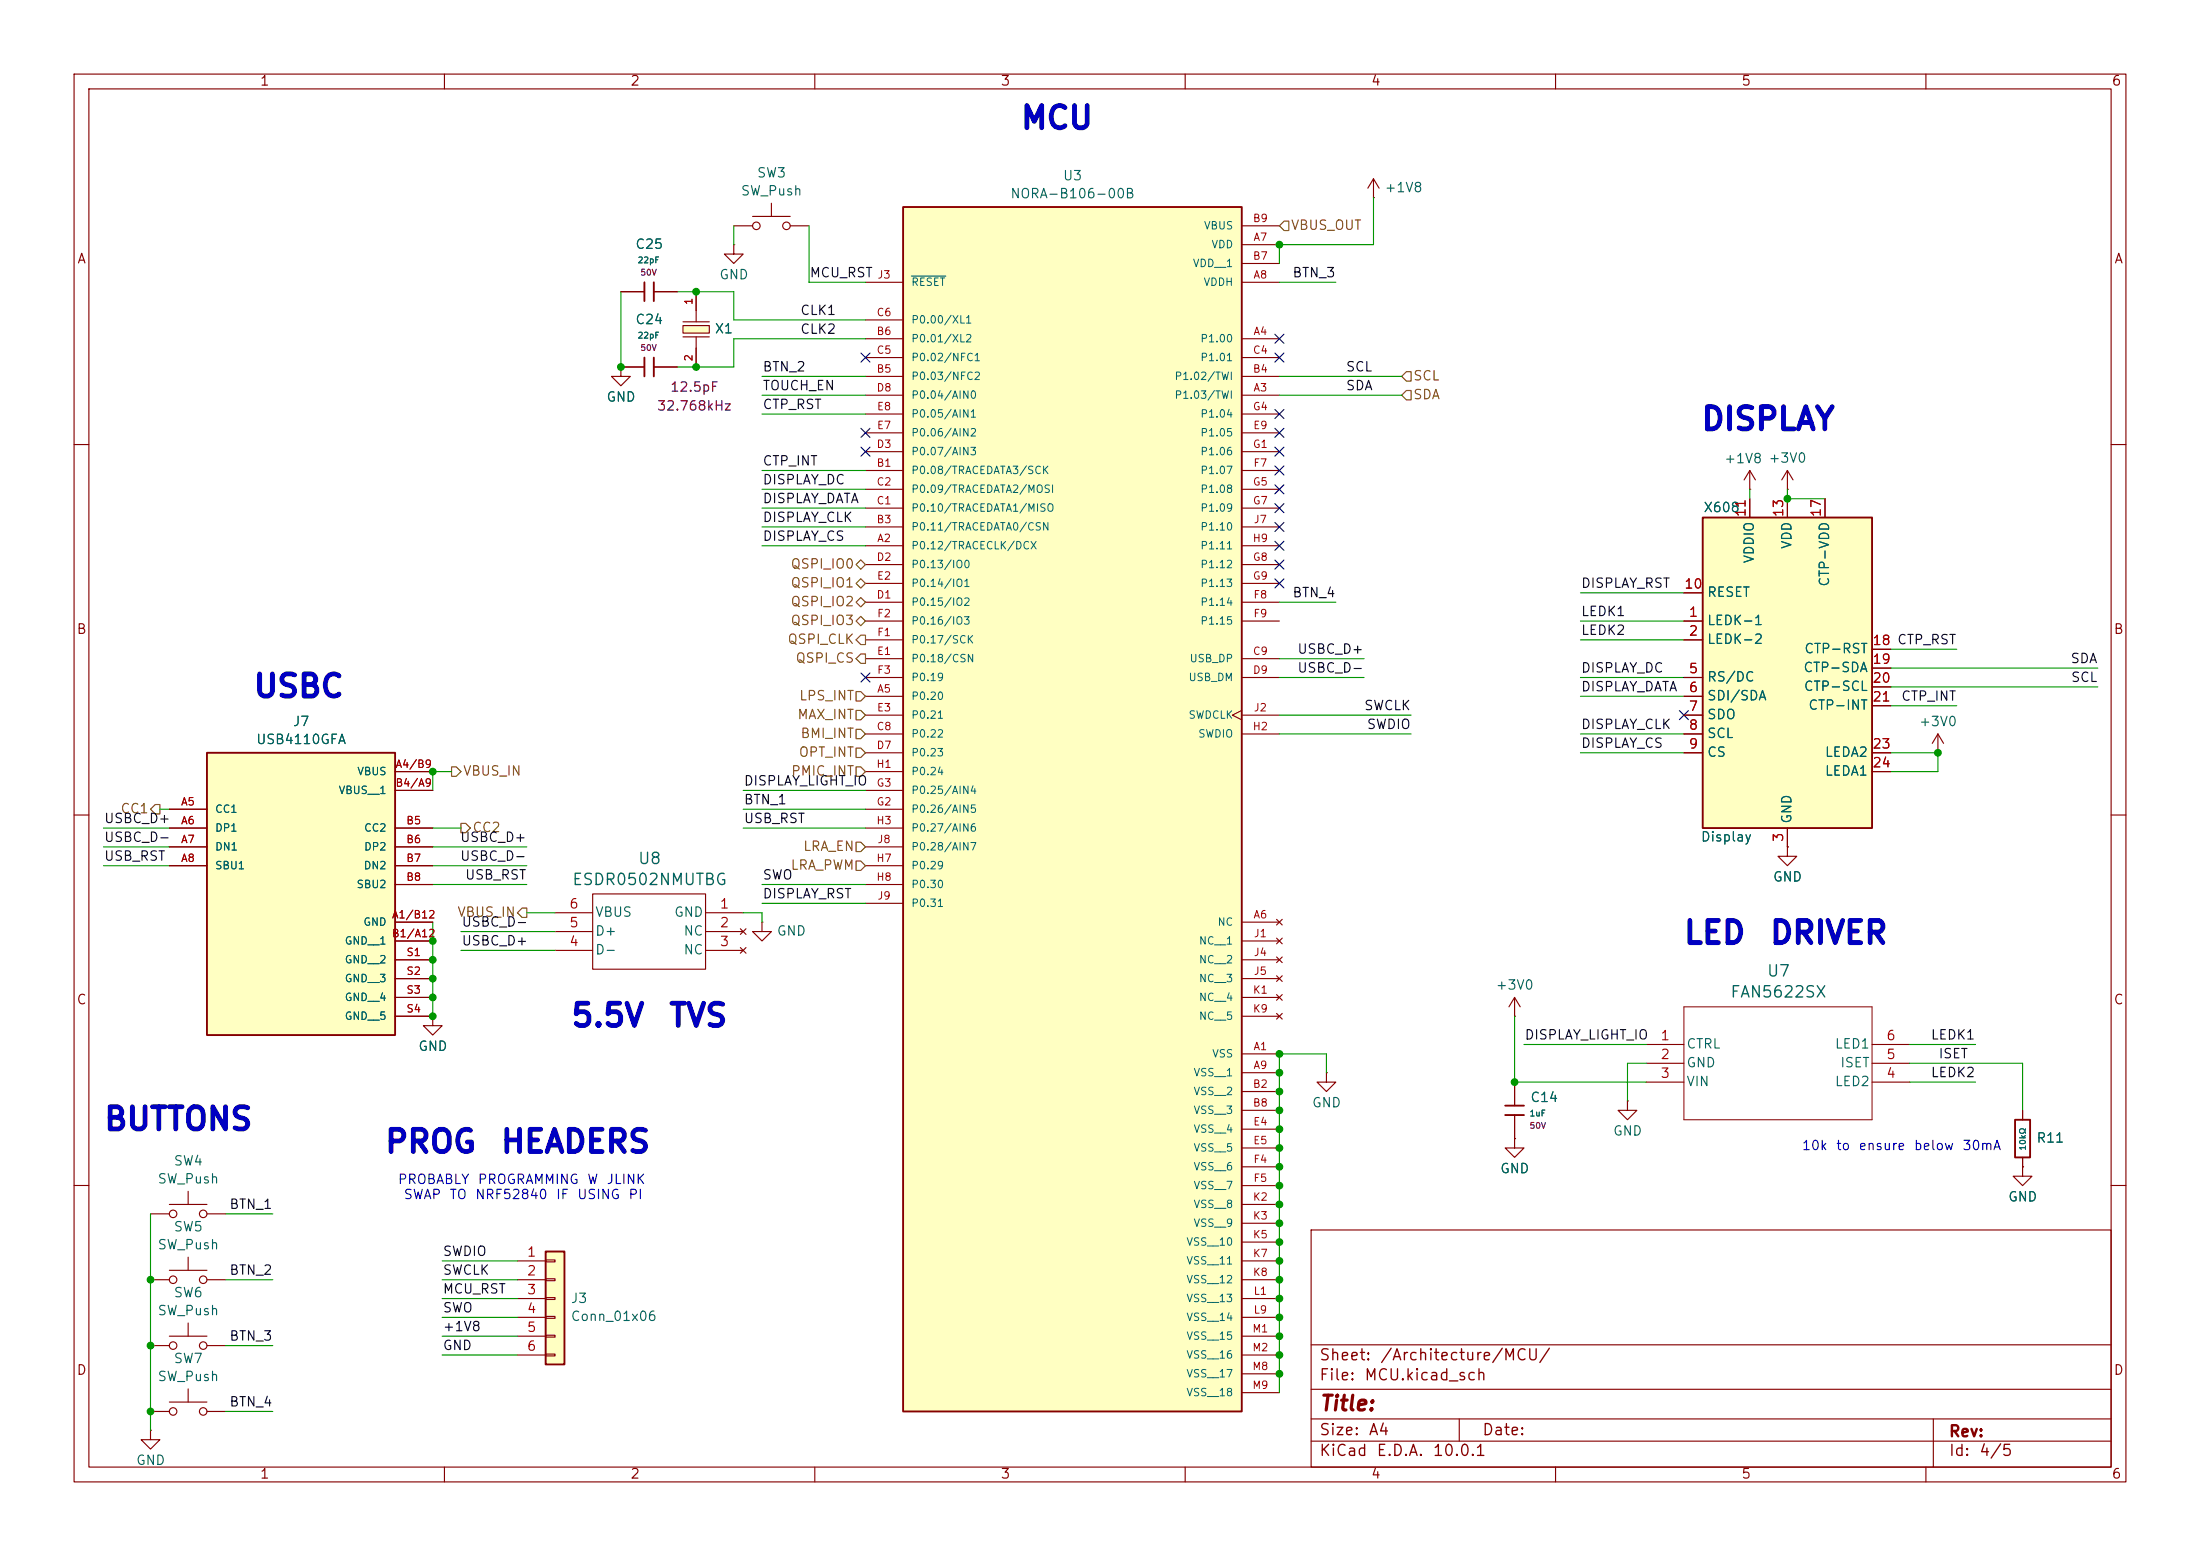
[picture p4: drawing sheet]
<svg xmlns="http://www.w3.org/2000/svg" width="297mm" height="210mm" viewBox="0 0 297 210" stroke-linecap="round" stroke-linejoin="round" font-family="sans-serif">
<g fill="none" stroke="#840000" stroke-width=".15">
<path d="M10 10h277v190h-277zM12 12h273v186h-273zM60 10v2M110 10v2M160 10v2M210 10v2M260 10v2M10 60h2M285 60h2M10 110h2M285 110h2M273 149.9v1.2"/>
<path d="M273 156.2v1.3M10 160h2M177 166h108v32h-108zM285 160h2M60 198v2M110 198v2M160 198v2M177 194.5h108M177 191.5h108M177 187.5h108M177 181.5h108M197 191.5v3"/>
<path d="M210 198v2M260 198v2M261 191.5v6.5"/>
</g>
<path d="M272 151.1h2.1v5.1h-2.1z" fill="none" stroke="#840000" stroke-width=".25"/>
<path d="M73.7 168.9h2.5v15.3h-2.5z" fill="#ffffc2"/>
<path d="M87 38.1v2.5M88.3 38.1v2.5M73.7 168.9h2.5v15.3h-2.5z" fill="none" stroke="#840000" stroke-width=".25"/>
<g fill="none" stroke="#840000" stroke-width=".15">
<path d="M83.8 39.4h3.2M88.3 39.4h3.1M99.1 33v1.3h1.2l-1.2 1.3-1.3-1.3h1.3M99.1 33h.1M99.1 30.5h2.5M101.6 29.2h5.1M104.1 27.4v1.8M106.7 30.5h2.5M185.4 26.7h.1M185.4 24.1l.8 1.3M185.4 24.1l-.7 1.3M185.4 24.1v2.6"/>
<path d="M241.3 114.3v1.3h1.3l-1.3 1.2-1.3-1.2h1.3M241.3 114.3h.1M204.5 137.2h.1M204.5 134.6l-.8 1.3M204.5 134.6l.7 1.3M204.5 134.6v2.6M179.1 144.8v1.3h1.2l-1.2 1.2-1.3-1.2h1.3M179.1 144.8h.1M20.3 163.8h2.6M22.9 162.6h5M25.4 160.8v1.8M27.9 163.8h2.6"/>
<path d="M69.8 170.2h3.9M69.8 172.7h3.9M69.8 175.3h3.9M69.8 177.8h3.9M73.7 170.1h1.2v.2h-1.2zM73.7 172.6h1.2v.2h-1.2zM73.7 175.1h1.2v.3h-1.2zM73.7 177.7h1.2v.2h-1.2zM69.8 180.3h3.9M69.8 182.9h3.9M73.7 180.2h1.2v.3h-1.2zM73.7 182.8h1.2v.2h-1.2z"/>
<circle cx="102.1" cy="30.5" r=".51"/>
<circle cx="106.2" cy="30.5" r=".51"/>
<circle cx="23.4" cy="163.8" r=".51"/>
<circle cx="27.4" cy="163.8" r=".51"/>
</g>
<path d="M92.2 43.9h3.6v1.1h-3.6z" fill="#ffffc2"/>
<path d="M94 39.4v4M92.2 43.9h3.6v1.1h-3.6zM92.2 43.4h3.6M92.2 45.5h3.6M94 45.5v4" fill="none" stroke="#840000" stroke-width=".15"/>
<path d="M229.9 69.9h22.8v41.9h-22.8z" fill="#ffffc2"/>
<path d="M87 48.3v2.5M88.3 48.3v2.5M229.9 69.9h22.8v41.9h-22.8z" fill="none" stroke="#840000" stroke-width=".25"/>
<g fill="none" stroke="#840000" stroke-width=".15">
<path d="M83.8 49.5v1.3h1.3l-1.3 1.3-1.3-1.3h1.3M83.8 49.5h.1M83.8 49.5h3.2M88.3 49.5h3.1M236.2 67.3v2.6M241.3 67.3v2.6M246.4 67.3v2.6M227.3 83.8h2.6M227.3 86.4h2.6M227.3 91.4h2.6M227.3 94h2.6M227.3 96.5h2.6"/>
<path d="M227.3 99.1h2.6M227.3 80h2.6M252.7 87.6h2.6M252.7 90.2h2.6M252.7 92.7h2.6M252.7 95.3h2.6M227.3 101.6h2.6M241.3 111.8v2.5M252.7 101.6h2.6M252.7 104.1h2.6M74.9 123.2h5.1M74.9 125.7h5.1"/>
<path d="M74.9 128.3h5.1M80 120.7h15.2v10.1h-15.2zM95.2 123.2h5.1M95.2 125.7h5.1M95.2 128.3h5.1M99.9 125.3l.8 .8M99.9 127.9l.8 .8M100.7 125.3l-.8 .8M100.7 127.9l-.8 .8M102.9 124.5v1.2h1.2l-1.2 1.3-1.3-1.3h1.3M102.9 124.5h.1M273 157.5v1.3h1.3l-1.3 1.2-1.2-1.2h1.2"/>
<path d="M273 157.5h.1"/>
</g>
<path d="M121.9 27.9h45.7v162.6h-45.7z" fill="#ffffc2"/>
<path d="M121.9 27.9h45.7v162.6h-45.7zM203.2 149.2h2.5M203.2 150.5h2.5" fill="none" stroke="#840000" stroke-width=".25"/>
<g fill="none" stroke="#840000" stroke-width=".15">
<path d="M116.8 38.1h5.1M167.6 33h5.1M167.6 38.1h5.1M167.6 35.6h5.1M167.6 30.5h5.1M116.8 53.3h5.1M116.8 45.7h5.1M116.8 50.8h5.1M116.8 48.3h5.1M116.8 43.2h5.1M116.8 58.4h5.1M116.8 55.9h5.1"/>
<path d="M167.6 53.3h5.1M167.6 45.7h5.1M167.6 50.8h5.1M167.6 48.3h5.1M167.6 58.4h5.1M167.6 55.9h5.1M116.8 73.7h5.1M116.8 63.5h5.1M116.8 71.1h5.1M116.8 68.6h5.1M116.8 66h5.1M116.8 76.2h5.1"/>
<path d="M116.8 61h5.1M116.8 78.7h5.1M167.6 73.7h5.1M167.6 63.5h5.1M167.6 71.1h5.1M167.6 68.6h5.1M167.6 66h5.1M167.6 76.2h5.1M167.6 61h5.1M167.6 78.7h5.1M236.2 66h.1M236.2 63.5l.8 1.3"/>
<path d="M236.2 63.5l-.7 1.3M236.2 63.5v2.5M241.3 66h.1M241.3 63.5l-.8 1.3M241.3 63.5l.8 1.3M241.3 63.5v2.5M116.8 94h5.1M116.8 99.1h5.1M116.8 88.9h5.1M116.8 81.3h5.1M116.8 91.4h5.1M116.8 96.5h5.1"/>
<path d="M116.8 86.4h5.1M116.8 83.8h5.1M167.6 95.9l-1.2 .6 1.2 .7M167.6 99.1h5.1M167.6 88.9h5.1M167.6 81.3h5.1M167.6 91.4h5.1M167.6 96.5h5.1M167.6 83.8h5.1M116.8 101.6h5.1M116.8 109.2h5.1M116.8 106.7h5.1"/>
<path d="M116.8 104.1h5.1M116.8 111.8h5.1M116.8 116.8h5.1M116.8 119.4h5.1M116.8 114.3h5.1M58.4 137.2v1.2h-1.3l1.3 1.3 1.3-1.3h-1.3M58.4 137.2h.1M116.8 121.9h5.1M167.6 124.5h5.1M167.6 127h5.1M167.6 129.5h5.1M167.6 132.1h5.1"/>
<path d="M167.6 134.6h5.1M167.6 137.2h5.1M172.3 124.1l.8 .7M172.3 126.6l.8 .8M172.3 129.2l.8 .7M172.3 131.7l.8 .8M172.3 134.2l.8 .8M172.3 136.8l.8 .7M173.1 124.1l-.8 .7M173.1 126.6l-.8 .8M173.1 129.2l-.8 .7M173.1 131.7l-.8 .8"/>
<path d="M173.1 134.2l-.8 .8M173.1 136.8l-.8 .7M167.6 142.2h5.1M167.6 144.8h5.1M167.6 147.3h5.1M167.6 149.9h5.1M167.6 152.4h5.1M167.6 154.9h5.1M167.6 157.5h5.1M204.5 153.7v1.2h1.2l-1.2 1.3-1.3-1.3h1.3M204.5 153.7h.1M204.5 146.1v3.1"/>
<path d="M204.5 150.5v3.2M219.7 148.6v1.3h1.3l-1.3 1.2-1.3-1.2h1.3M219.7 148.6h.1M167.6 160h5.1M167.6 162.6h5.1M167.6 165.1h5.1M167.6 167.6h5.1M167.6 170.2h5.1M167.6 172.7h5.1M167.6 175.3h5.1M167.6 177.8h5.1M167.6 180.3h5.1"/>
<path d="M167.6 182.9h5.1M167.6 185.4h5.1M167.6 188h5.1"/>
</g>
<path d="M123 37.3h4.7" fill="none" stroke="#006464" stroke-width=".15"/>
<path d="M27.9 101.6h25.4v38.1h-25.4z" fill="#ffffc2"/>
<path d="M27.9 101.6h25.4v38.1h-25.4z" fill="none" stroke="#840000" stroke-width=".25"/>
<g fill="none" stroke="#840000" stroke-width=".15">
<path d="M83.8 39.4h3.2M88.3 39.4h3.1M94 39.4v2.5M83.8 49.5h.1M83.8 49.5h3.2M88.3 49.5h3.1M94 47v2.5M236.2 67.3v2.6M241.3 67.3v2.6M246.4 67.3v2.6M227.3 83.8h2.6M227.3 86.4h2.6"/>
<path d="M227.3 91.4h2.6M227.3 94h2.6M227.3 96.5h2.6M227.3 99.1h2.6M227.3 80h2.6M252.7 87.6h2.6M252.7 90.2h2.6M252.7 92.7h2.6M252.7 95.3h2.6M261.6 99.1l-.7 1.2M261.6 99.1l.8 1.2M261.6 99.1v2.5"/>
<path d="M22.9 109.2h5M22.9 111.8h5M22.9 114.3h5M22.9 116.8h5M53.3 104.1h5.1M53.3 111.8h5.1M53.3 114.3h5.1M53.3 116.8h5.1M53.3 106.7h5.1M53.3 119.4h5.1M227.3 101.6h2.6M241.3 114.3h.1"/>
<path d="M241.3 111.8v2.5M252.7 104.1h2.6M252.7 101.6h2.6M261.6 101.6h.1M53.3 124.5h5.1M53.3 127h5.1M53.3 129.5h5.1M53.3 132.1h5.1M53.3 134.6h5.1M53.3 137.2h5.1M58.4 137.2h.1M204.5 153.7h.1"/>
<path d="M204.5 146.1v3.1M204.5 150.5v3.2M222.2 141h5.1M222.2 143.5h5.1M222.2 146.1h5.1M252.7 141h5.1M252.7 143.5h5.1M252.7 146.1h5.1M273 157.5h.1M273 149.9v1.2M273 156.2v1.3M20.3 172.7h2.6"/>
<path d="M22.9 171.5h5M25.4 169.7v1.8M25.4 178.6v1.7M27.9 172.7h2.6M20.3 193v1.3h1.3l-1.3 1.3-1.3-1.3h1.3M20.3 193h.1M20.3 190.5h2.6M20.3 181.6h2.6M22.9 189.2h5M22.9 180.3h5M25.4 187.5v1.7M27.9 190.5h2.6"/>
<path d="M27.9 181.6h2.6"/>
<circle cx="23.4" cy="172.7" r=".51"/>
<circle cx="27.4" cy="172.7" r=".51"/>
<circle cx="23.4" cy="190.5" r=".51"/>
<circle cx="23.4" cy="181.6" r=".51"/>
<circle cx="27.4" cy="190.5" r=".51"/>
<circle cx="27.4" cy="181.6" r=".51"/>
</g>
<path d="M227.3 135.9h25.4v15.2h-25.4z" fill="none" stroke="#840000" stroke-width=".14"/>
<g fill="none" stroke="#725600" stroke-width=".15">
<path d="M173.4 29.8h.6v1.3h-.6l-.7-.6zM189.2 53.3l.7-.6h.6v1.3h-.6zM189.2 50.8l.7-.6h.6v1.2h-.6zM115.6 78.7l.6-.6 .6 .6-.6 .7zM115.6 76.2l.6-.6 .6 .6-.6 .6zM115.6 95.9h.6l.6 .6-.6 .7h-.6zM115.6 98.4h.6l.6 .7-.6 .6h-.6zM115.6 83.8l.6-.6 .6 .6-.6 .7zM115.6 93.3h.6l.6 .7-.6 .6h-.6zM115.6 81.3l.6-.7 .6 .7-.6 .6zM116.2 88.3h.6v1.2h-.6l-.6-.6zM116.2 85.7h.6v1.3h-.6l-.6-.6z"/>
<path d="M21 108.6h.6v1.3h-.6l-.7-.7zM61 103.5h.6l.6 .6-.6 .7h-.6zM62.2 111.1h.7l.6 .7-.6 .6h-.7zM115.6 116.2h.6l.6 .6-.6 .7h-.6zM115.6 101h.6l.6 .6-.6 .6h-.6zM115.6 103.5h.6l.6 .6-.6 .7h-.6zM115.6 113.7h.6l.6 .6-.6 .6h-.6zM70.5 122.6h.6v1.2h-.6l-.7-.6z"/>
</g>
<g fill="none" stroke="#009600" stroke-width=".15">
<path d="M83.8 39.4v10.1M91.4 39.4h7.7v3.8h17.7M99.1 30.5v2.5M109.2 30.5v7.6h7.6M172.7 38.1h7.6M185.4 26.7v6.3h-12.7v2.6M102.9 55.9h13.9M102.9 53.3h13.9M102.9 50.8h13.9M116.8 45.7h-17.7v3.8h-7.7M172.7 53.3h16.5M172.7 50.8h16.5"/>
<path d="M102.9 68.6h13.9M102.9 63.5h13.9M102.9 66h13.9M102.9 71.1h13.9M102.9 73.7h13.9M236.2 66v1.3M241.3 66v1.3h5.1M172.7 81.3h7.6M172.7 88.9h11.4M172.7 99.1h17.8M172.7 96.5h17.8M172.7 91.4h11.4"/>
<path d="M213.4 86.4h13.9M213.4 80h13.9M213.4 83.8h13.9M213.4 99.1h13.9M213.4 91.4h13.9M213.4 94h13.9M255.3 87.6h8.9M255.3 95.3h8.9M255.3 92.7h27.9M255.3 90.2h27.9M14 111.8h8.9M14 114.3h8.9"/>
<path d="M14 116.8h8.9M21.6 109.2h1.3M58.4 111.8h3.8M58.4 119.4h12.7M58.4 114.3h12.7M58.4 116.8h12.7M61 104.1h-2.6v2.6M100.3 111.8h16.5M100.3 109.2h16.5M100.3 106.7h16.5M102.9 119.4h13.9M213.4 101.6h13.9"/>
<path d="M255.3 101.6h6.3v2.5h-6.3M58.4 124.5v12.7M62.2 128.3h12.7M62.2 125.7h12.7M71.1 123.2h3.8M100.3 123.2h2.6v1.3M102.9 121.9h13.9M204.5 137.2v8.9h17.7M179.1 144.8v-2.6h-6.4v45.8M205.7 141h16.5M222.2 143.5h-2.5v5.1M257.8 141h8.9"/>
<path d="M257.8 143.5h15.2v6.4M257.8 146.1h8.9M20.3 163.8v29.2M30.5 172.7h6.3M30.5 163.8h6.3M59.7 177.8h10.1M59.7 172.7h10.1M59.7 170.2h10.1M59.7 175.3h10.1M30.5 181.6h6.3M30.5 190.5h6.3M59.7 180.3h10.1"/>
<path d="M59.7 182.9h10.1"/>
</g>
<g fill="none" stroke="#000084" stroke-width=".15">
<path d="M116.2 47.7l1.2 1.2M116.2 57.8l1.2 1.2M117.4 47.7l-1.2 1.2M117.4 57.8l-1.2 1.2M172.1 55.3l1.2 1.2M172.1 57.8l1.2 1.2M172.1 45.1l1.2 1.2M172.1 47.7l1.2 1.2M173.3 55.3l-1.2 1.2M173.3 57.8l-1.2 1.2M173.3 45.1l-1.2 1.2M173.3 47.7l-1.2 1.2"/>
<path d="M116.2 60.4l1.2 1.2M117.4 60.4l-1.2 1.2M172.1 68l1.2 1.2M172.1 73.1l1.2 1.2M172.1 70.5l1.2 1.2M172.1 60.4l1.2 1.2M172.1 78.1l1.2 1.2M172.1 65.4l1.2 1.2M172.1 62.9l1.2 1.2M172.1 75.6l1.2 1.2M173.3 68l-1.2 1.2M173.3 73.1l-1.2 1.2"/>
<path d="M173.3 70.5l-1.2 1.2M173.3 60.4l-1.2 1.2M173.3 78.1l-1.2 1.2M173.3 65.4l-1.2 1.2M173.3 62.9l-1.2 1.2M173.3 75.6l-1.2 1.2M116.2 90.8l1.2 1.2M117.4 90.8l-1.2 1.2M226.7 95.9l1.2 1.2M227.9 95.9l-1.2 1.2"/>
</g>
<g fill="#009600" stroke="#009600" stroke-width=".14">
<circle cx="172.7" cy="185.4" r=".46"/>
<circle cx="172.7" cy="182.9" r=".46"/>
<circle cx="172.7" cy="180.3" r=".46"/>
<circle cx="172.7" cy="157.5" r=".46"/>
<circle cx="172.7" cy="154.9" r=".46"/>
<circle cx="172.7" cy="160" r=".46"/>
<circle cx="172.7" cy="177.8" r=".46"/>
<circle cx="172.7" cy="172.7" r=".46"/>
<circle cx="172.7" cy="175.3" r=".46"/>
<circle cx="172.7" cy="170.2" r=".46"/>
<circle cx="172.7" cy="165.1" r=".46"/>
<circle cx="172.7" cy="162.6" r=".46"/>
<circle cx="172.7" cy="167.6" r=".46"/>
<circle cx="172.7" cy="152.4" r=".46"/>
<circle cx="172.7" cy="149.9" r=".46"/>
<circle cx="172.7" cy="147.3" r=".46"/>
<circle cx="204.5" cy="146.1" r=".46"/>
<circle cx="172.7" cy="33" r=".46"/>
<circle cx="261.6" cy="101.6" r=".46"/>
<circle cx="241.3" cy="67.3" r=".46"/>
<circle cx="172.7" cy="144.8" r=".46"/>
<circle cx="172.7" cy="142.2" r=".46"/>
<circle cx="20.3" cy="181.6" r=".46"/>
<circle cx="20.3" cy="190.5" r=".46"/>
<circle cx="20.3" cy="172.7" r=".46"/>
<circle cx="94" cy="39.4" r=".46"/>
<circle cx="94" cy="49.5" r=".46"/>
<circle cx="83.8" cy="49.5" r=".46"/>
<circle cx="58.4" cy="129.5" r=".46"/>
<circle cx="58.4" cy="132.1" r=".46"/>
<circle cx="58.4" cy="127" r=".46"/>
<circle cx="58.4" cy="104.1" r=".46"/>
<circle cx="58.4" cy="134.6" r=".46"/>
<circle cx="58.4" cy="137.2" r=".46"/>
</g>
<g font-size="3" fill="#0000c2">
<text x="137.6" y="18.2">MCU</text>
<text x="229.5" y="58.8">DISPLAY</text>
<text x="34" y="94.9">USBC</text>
<text x="227.1" y="128.1">LED</text>
<text x="238.7" y="128.1">DRIVER</text>
<text x="76.9" y="139.3">5.5V</text>
<text x="90.1" y="139.3">TVS</text>
<text x="13.9" y="153.3">BUTTONS</text>
<text x="51.8" y="156.3">PROG</text>
<text x="67.4" y="156.3">HEADERS</text>
</g>
<text font-size="2" fill="#840000" x="178" y="190.9">Title:</text>
<g font-size="1.5" fill="#006464">
<text x="77.1" y="119.8">ESDR0502NMUTBG</text>
<text x="86" y="117">U8</text>
<text x="233.5" y="135">FAN5622SX</text>
<text x="238.4" y="132.2">U7</text>
</g>
<g font-size="1.5" fill="#840000">
<text x="178" y="184">Sheet:</text>
<text x="186.2" y="184">/Architecture/MCU/</text>
<text x="178" y="186.7">File:</text>
<text x="184.1" y="186.7">MCU.kicad_sch</text>
<text x="178" y="196.9">KiCad</text>
<text x="178" y="194.1">Size:</text>
<text x="184.7" y="194.1">A4</text>
<text x="185.7" y="196.9">E.D.A.</text>
<text x="193.3" y="196.9">10.0.1</text>
<text x="200" y="194.1">Date:</text>
<text x="263" y="194.3">Rev:</text>
<text x="263" y="196.9">Id:</text>
<text x="267.1" y="196.9">4/5</text>
</g>
<g font-size="1.3" fill="#840000">
<text x="35" y="11.9">1</text>
<text x="85" y="11.9">2</text>
<text x="135" y="11.9">3</text>
<text x="185" y="11.9">4</text>
<text x="235" y="11.9">5</text>
<text x="285" y="11.9">6</text>
<text x="10.3" y="35.9">A</text>
<text x="285.3" y="35.9">A</text>
<text x="10.3" y="85.9">B</text>
<text x="285.3" y="85.9">B</text>
<text x="10.3" y="135.9">C</text>
<text x="285.3" y="135.9">C</text>
<text x="10.3" y="185.9">D</text>
<text x="285.3" y="185.9">D</text>
<text x="35" y="199.9">1</text>
<text x="85" y="199.9">2</text>
<text x="135" y="199.9">3</text>
<text x="185" y="199.9">4</text>
<text x="235" y="199.9">5</text>
<text x="285" y="199.9">6</text>
</g>
<g font-size="1.3" fill="#006464">
<text x="99.9" y="26.7">SW_Push</text>
<text x="102.1" y="24.3">SW3</text>
<text x="136.3" y="27.1">NORA-B106-00B</text>
<text x="143.4" y="24.7">U3</text>
<text x="186.8" y="26.3">+1V8</text>
<text x="85.7" y="33.9">C25</text>
<text x="97" y="38">GND</text>
<text x="85.7" y="44.1">C24</text>
<text x="96.4" y="45.3">X1</text>
<text x="81.8" y="54.5">GND</text>
<text x="232.7" y="62.8">+1V8 +3V0</text>
<text x="229.9" y="69.4">X608</text>
<text x="237.1" y="76.1" transform="rotate(-90 237.1 76.1)">VDDIO</text>
<text x="242.2" y="74.2" transform="rotate(-90 242.2 74.2)">VDD</text>
<text x="230.4" y="80.9">RESET</text>
<text x="247.2" y="79.3" transform="rotate(-90 247.2 79.3)">CTP-VDD</text>
<text x="230.4" y="84.7">LEDK-1</text>
<text x="230.4" y="87.2">LEDK-2</text>
<text x="243.5" y="88.5">CTP-RST</text>
<text x="230.4" y="92.3">RS/DC</text>
<text x="230.4" y="94.8">SDI/SDA</text>
<text x="243.4" y="91">CTP-SDA</text>
<text x="243.4" y="93.6">CTP-SCL</text>
<text x="34.5" y="100.7">USB4110GFA</text>
<text x="39.4" y="98.3">J7</text>
<text x="230.4" y="97.4">SDO</text>
<text x="230.4" y="99.9">SCL</text>
<text x="244" y="96.1">CTP-INT</text>
<text x="259" y="98.3">+3V0</text>
<text x="230.4" y="102.5">CS</text>
<text x="246.3" y="102.5">LEDA2</text>
<text x="246.3" y="105">LEDA1</text>
<text x="229.5" y="113.9">Display</text>
<text x="242.2" y="111.3" transform="rotate(-90 242.2 111.3)">GND</text>
<text x="239.3" y="119.3">GND</text>
<text x="80.3" y="124.1">VBUS</text>
<text x="90.9" y="124.1">GND</text>
<text x="80.3" y="129.1">D-</text>
<text x="80.3" y="126.6">D+</text>
<text x="92.2" y="126.6">NC</text>
<text x="92.2" y="129.1">NC</text>
<text x="104.8" y="126.6">GND</text>
<text x="201.8" y="133.9">+3V0</text>
<text x="56.4" y="142.2">GND</text>
<text x="227.6" y="141.8">CTRL</text>
<text x="247.6" y="141.8">LED1</text>
<text x="177" y="149.8">GND</text>
<text x="206.5" y="149.1">C14</text>
<text x="227.6" y="144.4">GND</text>
<text x="227.6" y="146.9">VIN</text>
<text x="247.6" y="146.9">LED2</text>
<text x="248.3" y="144.4">ISET</text>
<text x="217.7" y="153.6">GND</text>
<text x="274.8" y="154.5">R11</text>
<text x="21.2" y="160.1">SW_Push</text>
<text x="23.4" y="157.6">SW4</text>
<text x="202.4" y="158.7">GND</text>
<text x="23.4" y="166.5">SW5</text>
<text x="271" y="162.5">GND</text>
<text x="21.2" y="168.9">SW_Push</text>
<text x="21.2" y="177.8">SW_Push</text>
<text x="23.4" y="175.4">SW6</text>
<text x="77" y="176.2">J3</text>
<text x="77" y="178.6">Conn_01x06</text>
<text x="23.4" y="184.3">SW7</text>
<text x="21.2" y="186.7">SW_Push</text>
<text x="18.3" y="198">GND</text>
</g>
<g font-size="1.3" fill="#725600">
<text x="174.2" y="31.3">VBUS_OUT</text>
<text x="190.7" y="51.7">SCL</text>
<text x="190.7" y="54.2">SDA</text>
<text x="106.6" y="77.1">QSPI_IO0</text>
<text x="106.6" y="79.6">QSPI_IO1</text>
<text x="106.6" y="82.1">QSPI_IO2</text>
<text x="106.2" y="87.2">QSPI_CLK</text>
<text x="106.6" y="84.7">QSPI_IO3</text>
<text x="107.3" y="89.8">QSPI_CS</text>
<text x="107.8" y="94.8">LPS_INT</text>
<text x="107.6" y="97.4">MAX_INT</text>
<text x="108" y="99.9">BMI_INT</text>
<text x="62.4" y="105">VBUS_IN</text>
<text x="106.7" y="105">PMIC_INT</text>
<text x="107.7" y="102.5">OPT_INT</text>
<text x="16.2" y="110.1">CC1</text>
<text x="63.7" y="112.6">CC2</text>
<text x="106.6" y="117.7">LRA_PWM</text>
<text x="108.3" y="115.2">LRA_EN</text>
<text x="61.7" y="124.1">VBUS_IN</text>
</g>
<g font-size="1.3" fill="#0f0f0f">
<text x="109.2" y="37.8">MCU_RST</text>
<text x="174.4" y="37.8">BTN_3</text>
<text x="107.9" y="45.4">CLK2</text>
<text x="107.9" y="42.8">CLK1</text>
<text x="102.9" y="50.5">BTN_2</text>
<text x="102.9" y="53">TOUCH_EN</text>
<text x="181.6" y="53">SDA</text>
<text x="181.6" y="50.5">SCL</text>
<text x="102.9" y="55.5">CTP_RST</text>
<text x="102.9" y="63.2">CTP_INT</text>
<text x="102.9" y="65.7">DISPLAY_DC</text>
<text x="102.9" y="70.8">DISPLAY_CLK</text>
<text x="102.9" y="68.2">DISPLAY_DATA</text>
<text x="102.9" y="73.3">DISPLAY_CS</text>
<text x="174.4" y="80.9">BTN_4</text>
<text x="213.4" y="79.7">DISPLAY_RST</text>
<text x="213.4" y="83.5">LEDK1</text>
<text x="175.1" y="88.6">USBC_D+</text>
<text x="213.4" y="86">LEDK2</text>
<text x="279.4" y="89.8">SDA</text>
<text x="175.1" y="91.1">USBC_D-</text>
<text x="213.4" y="91.1">DISPLAY_DC</text>
<text x="213.4" y="93.6">DISPLAY_DATA</text>
<text x="256.6" y="94.9">CTP_INT</text>
<text x="279.5" y="92.4">SCL</text>
<text x="184.1" y="96.2">SWCLK</text>
<text x="184.4" y="98.7">SWDIO</text>
<text x="213.4" y="101.3">DISPLAY_CS</text>
<text x="213.4" y="98.7">DISPLAY_CLK</text>
<text x="100.3" y="106.3">DISPLAY_LIGHT_IO</text>
<text x="14" y="111.4">USBC_D+</text>
<text x="14" y="114">USBC_D-</text>
<text x="62" y="114">USBC_D+</text>
<text x="100.3" y="111.4">USB_RST</text>
<text x="100.3" y="108.9">BTN_1</text>
<text x="14" y="116.5">USB_RST</text>
<text x="62" y="116.5">USBC_D-</text>
<text x="62.7" y="119">USB_RST</text>
<text x="102.9" y="119">SWO</text>
<text x="62.2" y="125.4">USBC_D-</text>
<text x="102.9" y="121.6">DISPLAY_RST</text>
<text x="62.2" y="127.9">USBC_D+</text>
<text x="205.7" y="140.6">DISPLAY_LIGHT_IO</text>
<text x="260.6" y="140.6">LEDK1</text>
<text x="261.6" y="143.2">ISET</text>
<text x="260.6" y="145.7">LEDK2</text>
<text x="30.9" y="163.5">BTN_1</text>
<text x="30.9" y="172.4">BTN_2</text>
<text x="59.7" y="169.8">SWDIO</text>
<text x="59.7" y="172.4">SWCLK</text>
<text x="59.7" y="174.9">MCU_RST</text>
<text x="59.7" y="180">+1V8</text>
<text x="59.7" y="177.5">SWO</text>
<text x="30.9" y="181.3">BTN_3</text>
<text x="59.7" y="182.5">GND</text>
<text x="30.9" y="190.2">BTN_4</text>
</g>
<g font-size="1.3" fill="#840084">
<text x="90.4" y="53.2">12.5pF</text>
<text x="88.6" y="55.7">32.768kHz</text>
</g>
<g font-size="1.3" fill="#a90000">
<text x="236" y="69.9" transform="rotate(-90 236 69.9)">11</text>
<text x="241" y="69.9" transform="rotate(-90 241 69.9)">13</text>
<text x="246.1" y="69.9" transform="rotate(-90 246.1 69.9)">17</text>
<text x="227.3" y="79.8">10</text>
<text x="227.9" y="83.6">1</text>
<text x="227.9" y="86.1">2</text>
<text x="252.7" y="87.4">18 CTP_RST</text>
<text x="252.7" y="89.9">19</text>
<text x="252.7" y="87.4">18</text>
<text x="227.9" y="91.2">5</text>
<text x="227.9" y="93.7">6</text>
<text x="252.7" y="92.5">20</text>
<text x="252.7" y="95">21</text>
<text x="227.9" y="96.3">7</text>
<text x="227.9" y="98.8">8</text>
<text x="227.9" y="101.3">9</text>
<text x="252.7" y="101.3">23</text>
<text x="252.7" y="103.9">24</text>
<text x="241" y="113.7" transform="rotate(-90 241 113.7)">3</text>
<text x="76.8" y="125.5">5</text>
<text x="76.8" y="122.9">6</text>
<text x="97.1" y="122.9">1</text>
<text x="97.1" y="125.5">2</text>
<text x="76.8" y="128">4</text>
<text x="97.1" y="128">3</text>
<text x="224.1" y="140.7">1</text>
<text x="224.1" y="143.3">2</text>
<text x="254.6" y="143.3">5</text>
<text x="254.6" y="140.7">6</text>
<text x="224.1" y="145.8">3</text>
<text x="254.6" y="145.8">4</text>
<text x="71" y="169.9">1</text>
<text x="71" y="172.5">2</text>
<text x="71" y="175">3</text>
<text x="71" y="177.5">4</text>
<text x="71" y="180.1">5</text>
<text x="71" y="182.6">6</text>
</g>
<g font-size="1.3" fill="#0000c2">
<text x="243.2" y="155.6">10k</text>
<text x="247.8" y="155.6">to</text>
<text x="250.8" y="155.6">ensure</text>
<text x="258.3" y="155.6">below</text>
<text x="264.8" y="155.6">30mA</text>
<text x="53.6" y="160.1">PROBABLY</text>
<text x="64.4" y="160.1">PROGRAMMING</text>
<text x="79.2" y="160.1">W</text>
<text x="81.8" y="160.1">JLINK</text>
<text x="54.4" y="162.2">SWAP</text>
<text x="60.6" y="162.2">TO</text>
<text x="64.1" y="162.2">NRF52840</text>
<text x="75" y="162.2">IF</text>
<text x="77.8" y="162.2">USING</text>
<text x="84.7" y="162.2">PI</text>
</g>
<g font-size="1" fill="#006464">
<text x="162.5" y="31.2">VBUS</text>
<text x="163.5" y="33.8">VDD</text>
<text x="122.9" y="38.8">RESET</text>
<text x="161" y="36.3">VDD__1</text>
<text x="162.4" y="38.8">VDDH</text>
<text x="122.9" y="46.5">P0.01/XL2</text>
<text x="122.9" y="43.9">P0.00/XL1</text>
<text x="162" y="46.5">P1.00</text>
<text x="122.9" y="51.5">P0.03/NFC2</text>
<text x="122.9" y="49">P0.02/NFC1</text>
<text x="158.5" y="51.5">P1.02/TWI</text>
<text x="162" y="49">P1.01</text>
<text x="122.9" y="54.1">P0.04/AIN0</text>
<text x="122.9" y="59.2">P0.06/AIN2</text>
<text x="122.9" y="56.6">P0.05/AIN1</text>
<text x="158.5" y="54.1">P1.03/TWI</text>
<text x="162" y="59.2">P1.05</text>
<text x="162" y="56.6">P1.04</text>
<text x="122.9" y="64.2">P0.08/TRACEDATA3/SCK</text>
<text x="122.9" y="61.7">P0.07/AIN3</text>
<text x="162" y="64.2">P1.07</text>
<text x="162" y="61.7">P1.06</text>
<text x="122.9" y="71.9">P0.11/TRACEDATA0/CSN</text>
<text x="122.9" y="69.3">P0.10/TRACEDATA1/MISO</text>
<text x="122.9" y="66.8">P0.09/TRACEDATA2/MOSI</text>
<text x="162" y="66.8">P1.08</text>
<text x="162" y="69.3">P1.09</text>
<text x="162" y="71.9">P1.10</text>
<text x="122.9" y="74.4">P0.12/TRACECLK/DCX</text>
<text x="122.9" y="76.9">P0.13/IO0</text>
<text x="162" y="76.9">P1.12</text>
<text x="162" y="74.4">P1.11</text>
<text x="122.9" y="82">P0.15/IO2</text>
<text x="122.9" y="79.5">P0.14/IO1</text>
<text x="162" y="82">P1.14</text>
<text x="162" y="79.5">P1.13</text>
<text x="122.9" y="89.6">P0.18/CSN</text>
<text x="122.9" y="87.1">P0.17/SCK</text>
<text x="122.9" y="84.6">P0.16/IO3</text>
<text x="160.5" y="89.6">USB_DP</text>
<text x="162" y="84.6">P1.15</text>
<text x="122.9" y="94.7">P0.20</text>
<text x="122.9" y="92.2">P0.19</text>
<text x="160.4" y="92.2">USB_DM</text>
<text x="122.9" y="99.8">P0.22</text>
<text x="122.9" y="97.3">P0.21</text>
<text x="160.4" y="97.3">SWDCLK</text>
<text x="161.7" y="99.8">SWDIO</text>
<text x="45.6" y="107.4">VBUS__1</text>
<text x="48.2" y="104.9">VBUS</text>
<text x="122.9" y="102.3">P0.23</text>
<text x="122.9" y="107.4">P0.25/AIN4</text>
<text x="122.9" y="104.9">P0.24</text>
<text x="29" y="110">CC1</text>
<text x="29" y="112.5">DP1</text>
<text x="49.1" y="112.5">CC2</text>
<text x="122.9" y="110">P0.26/AIN5</text>
<text x="122.9" y="112.5">P0.27/AIN6</text>
<text x="29" y="115">DN1</text>
<text x="29" y="117.6">SBU1</text>
<text x="49" y="117.6">DN2</text>
<text x="49.1" y="115">DP2</text>
<text x="122.9" y="117.6">P0.29</text>
<text x="122.9" y="115">P0.28/AIN7</text>
<text x="48.1" y="120.1">SBU2</text>
<text x="49" y="125.2">GND</text>
<text x="122.9" y="120.1">P0.30</text>
<text x="122.9" y="122.7">P0.31</text>
<text x="164.3" y="125.2">NC</text>
<text x="46.5" y="127.7">GND__1</text>
<text x="46.5" y="130.3">GND__2</text>
<text x="161.8" y="127.7">NC__1</text>
<text x="161.8" y="130.3">NC__2</text>
<text x="46.5" y="132.8">GND__3</text>
<text x="46.5" y="135.4">GND__4</text>
<text x="46.5" y="137.9">GND__5</text>
<text x="161.8" y="132.8">NC__3</text>
<text x="161.8" y="135.4">NC__4</text>
<text x="161.8" y="137.9">NC__5</text>
<text x="163.6" y="143">VSS</text>
<text x="161" y="145.5">VSS__1</text>
<text x="161" y="148.1">VSS__2</text>
<text x="161" y="150.6">VSS__3</text>
<text x="161" y="153.1">VSS__4</text>
<text x="161" y="155.7">VSS__5</text>
<text x="161" y="158.2">VSS__6</text>
<text x="161" y="160.8">VSS__7</text>
<text x="161" y="163.3">VSS__8</text>
<text x="161" y="165.8">VSS__9</text>
<text x="160.1" y="168.4">VSS__10</text>
<text x="160.1" y="170.9">VSS__11</text>
<text x="160.1" y="173.5">VSS__12</text>
<text x="160.1" y="176">VSS__13</text>
<text x="160.1" y="178.5">VSS__14</text>
<text x="160.1" y="181.1">VSS__15</text>
<text x="160.1" y="183.6">VSS__16</text>
<text x="160.1" y="186.2">VSS__17</text>
<text x="160.1" y="188.7">VSS__18</text>
</g>
<g font-size="1" fill="#a90000">
<text x="169.1" y="35.3">B7</text>
<text x="169.1" y="30.2">B9</text>
<text x="169.1" y="32.8">A7</text>
<text x="93.7" y="41.2" transform="rotate(-90 93.7 41.2)">1</text>
<text x="118.4" y="37.8">J3</text>
<text x="169.1" y="37.8">A8</text>
<text x="118.3" y="45.5">B6</text>
<text x="118.3" y="42.9">C6</text>
<text x="169.1" y="45.5">A4</text>
<text x="93.7" y="48.9" transform="rotate(-90 93.7 48.9)">2</text>
<text x="118.3" y="50.5">B5</text>
<text x="118.3" y="48">C5</text>
<text x="118.3" y="53.1">D8</text>
<text x="169.1" y="50.5">B4</text>
<text x="169.1" y="48">C4</text>
<text x="169.1" y="53.1">A3</text>
<text x="118.3" y="58.2">E7</text>
<text x="118.3" y="55.6">E8</text>
<text x="169.1" y="55.6">G4</text>
<text x="169.1" y="58.2">E9</text>
<text x="118.3" y="63.2">B1</text>
<text x="118.3" y="65.8">C2</text>
<text x="118.3" y="60.7">D3</text>
<text x="169.1" y="60.7">G1</text>
<text x="169.1" y="65.8">G5</text>
<text x="169.1" y="63.2">F7</text>
<text x="118.3" y="70.9">B3</text>
<text x="118.3" y="68.3">C1</text>
<text x="169.1" y="68.3">G7</text>
<text x="169.2" y="70.9">J7</text>
<text x="118.3" y="75.9">D2</text>
<text x="118.3" y="73.4">A2</text>
<text x="169" y="73.4">H9</text>
<text x="169.1" y="75.9">G8</text>
<text x="118.3" y="81">D1</text>
<text x="118.3" y="78.5">E2</text>
<text x="118.3" y="83.6">F2</text>
<text x="169.1" y="78.5">G9</text>
<text x="169.1" y="81">F8</text>
<text x="169.1" y="83.6">F9</text>
<text x="118.3" y="88.6">E1</text>
<text x="118.3" y="86.1">F1</text>
<text x="169.1" y="88.6">C9</text>
<text x="118.3" y="93.7">A5</text>
<text x="118.3" y="91.2">F3</text>
<text x="169.1" y="91.2">D9</text>
<text x="118.3" y="98.8">C8</text>
<text x="118.3" y="101.3">D7</text>
<text x="118.3" y="96.3">E3</text>
<text x="169" y="98.8">H2</text>
<text x="169.2" y="96.3">J2</text>
<text x="53.3" y="103.9">A4/B9</text>
<text x="53.3" y="106.4">B4/A9</text>
<text x="118.2" y="103.9">H1</text>
<text x="118.3" y="106.4">G3</text>
<text x="24.4" y="109">A5</text>
<text x="24.4" y="111.5">A6</text>
<text x="54.8" y="111.5">B5</text>
<text x="118.2" y="111.5">H3</text>
<text x="118.3" y="109">G2</text>
<text x="24.4" y="114">A7</text>
<text x="24.4" y="116.6">A8</text>
<text x="54.8" y="114">B6</text>
<text x="54.8" y="116.6">B7</text>
<text x="54.8" y="119.1">B8</text>
<text x="118.2" y="116.6">H7</text>
<text x="118.2" y="119.1">H8</text>
<text x="118.4" y="114">J8</text>
<text x="52.8" y="124.2">A1/B12</text>
<text x="118.4" y="121.7">J9</text>
<text x="169.1" y="124.2">A6</text>
<text x="52.8" y="126.7">B1/A12</text>
<text x="54.8" y="129.3">S1</text>
<text x="54.8" y="131.8">S2</text>
<text x="169.2" y="126.7">J1</text>
<text x="169.2" y="129.3">J4</text>
<text x="169.2" y="131.8">J5</text>
<text x="54.8" y="134.4">S3</text>
<text x="54.8" y="136.9">S4</text>
<text x="169.1" y="134.4">K1</text>
<text x="169.1" y="136.9">K9</text>
<text x="169.1" y="142">A1</text>
<text x="169.1" y="147.1">B2</text>
<text x="169.1" y="149.6">B8</text>
<text x="169.1" y="144.5">A9</text>
<text x="169.1" y="152.1">E4</text>
<text x="169.1" y="154.7">E5</text>
<text x="169.1" y="157.2">F4</text>
<text x="169.1" y="159.8">F5</text>
<text x="169.1" y="162.3">K2</text>
<text x="169.1" y="164.8">K3</text>
<text x="169.1" y="167.4">K5</text>
<text x="169.1" y="169.9">K7</text>
<text x="169.1" y="172.5">K8</text>
<text x="169.2" y="175">L1</text>
<text x="169.2" y="177.5">L9</text>
<text x="169" y="180.1">M1</text>
<text x="169" y="182.6">M2</text>
<text x="169" y="185.2">M8</text>
<text x="169" y="187.7">M9</text>
</g>
<g font-size=".8" fill="#006464">
<text x="86" y="35.7">22pF</text>
<text x="86" y="45.9">22pF</text>
<text x="206.4" y="150.9">1uF</text>
<text x="273.7" y="155.4" transform="rotate(-90 273.7 155.4)">10kΩ</text>
</g>
<g font-size=".8" fill="#840084">
<text x="86.4" y="37.4">50V</text>
<text x="86.4" y="47.5">50V</text>
<text x="206.4" y="152.5">50V</text>
</g>
</svg>
